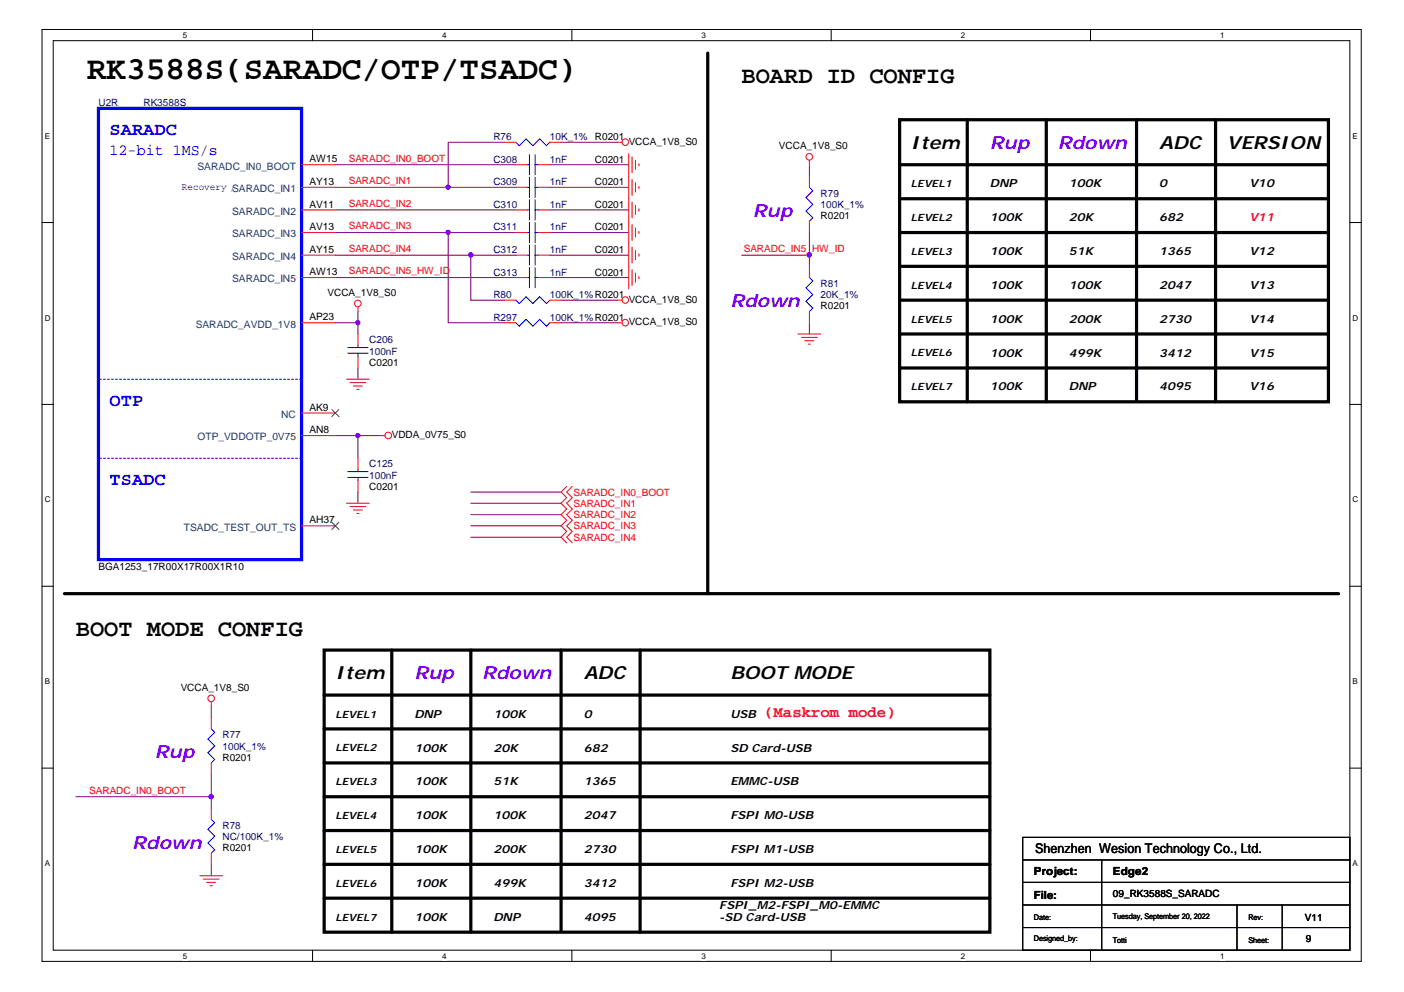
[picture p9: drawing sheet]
<svg xmlns="http://www.w3.org/2000/svg" width="297mm" height="210mm" viewBox="0 0 297 210" stroke-linecap="round" stroke-linejoin="round" font-family="sans-serif">
<path d="M8.9 6.2h279.1v197.2h-279.1zM11.3 8.6h274.3v192.5h-274.3z" fill="none" stroke="#000" stroke-width=".21"/>
<g fill="#fff">
<path d="M38.7 6.5h.9v1.9h-.9z"/>
<path d="M38.7 201.3h.9v1.9h-.9z"/>
</g>
<path d="M66.1 6.2v2.4M66.1 201.1v2.3" fill="none" stroke="#000" stroke-width=".21"/>
<g fill="#fff">
<path d="M93.6 6.5h.9v1.9h-.9z"/>
<path d="M93.6 201.3h.9v1.9h-.9z"/>
</g>
<path d="M121 6.2v2.4M121 201.1v2.3" fill="none" stroke="#000" stroke-width=".21"/>
<g fill="#fff">
<path d="M148.4 6.5h1v1.9h-1z"/>
<path d="M148.4 201.3h1v1.9h-1z"/>
</g>
<path d="M175.9 6.2v2.4M175.9 201.1v2.3" fill="none" stroke="#000" stroke-width=".21"/>
<g fill="#fff">
<path d="M203.3 6.5h.9v1.9h-.9z"/>
<path d="M203.3 201.3h.9v1.9h-.9z"/>
</g>
<path d="M230.7 6.2v2.4M230.7 201.1v2.3" fill="none" stroke="#000" stroke-width=".21"/>
<g fill="#fff">
<path d="M258.1 6.5h1v1.9h-1z"/>
<path d="M258.1 201.3h1v1.9h-1z"/>
<path d="M9.5 27.8h1.1v1.9h-1.1z"/>
<path d="M286.2 27.8h1.1v1.9h-1.1z"/>
<path d="M9.5 66.3h1.2v1.9h-1.2z"/>
<path d="M286.2 66.3h1.2v1.9h-1.2z"/>
</g>
<path d="M8.9 47.1h2.4M285.6 47.1h2.4" fill="none" stroke="#000" stroke-width=".21"/>
<g fill="#fff">
<path d="M9.5 104.8h1.2v1.9h-1.2z"/>
<path d="M286.2 104.8h1.2v1.9h-1.2z"/>
</g>
<path d="M8.9 85.6h2.4M285.6 85.6h2.4" fill="none" stroke="#000" stroke-width=".21"/>
<g fill="#fff">
<path d="M9.5 143.3h1.1v1.9h-1.1z"/>
<path d="M286.2 143.3h1.1v1.9h-1.1z"/>
</g>
<path d="M8.9 124.1h2.4M285.6 124.1h2.4" fill="none" stroke="#000" stroke-width=".21"/>
<g fill="#fff">
<path d="M9.5 181.8h1.1v1.9h-1.1z"/>
<path d="M286.2 181.8h1.1v1.9h-1.1z"/>
</g>
<path d="M8.9 162.5h2.4M216.4 177.2h69.2v23.9h-69.2zM285.6 162.5h2.4M216.4 196.3h69.2M216.4 191.5h69.2M216.4 186.7h69.2M216.4 182h69.2M233.1 182v19.1M261.7 191.5v9.6M271.3 191.5v9.6" fill="none" stroke="#000" stroke-width=".21"/>
<g fill="none" stroke="#000" stroke-width=".68">
<path d="M149.7 11.2v114.4M190.3 25.3h90.8v59.7h-90.8zM190.3 34.9h90.8M204.6 25.3v59.7M221.4 25.3v59.7M240.5 25.3v59.5M257.2 25.3v59.7M190.3 42.1h90.8M190.3 49.2h90.8M190.3 56.4h90.8M190.3 63.5h90.8M190.3 70.7h90.8"/>
<path d="M190.3 77.9h90.8M13.6 125.6h269.6M68.6 137.6h140.8v59.6h-140.8zM82.9 137.6v59.6M99.6 137.6v59.6M118.7 137.6v59.4M135.4 137.6v59.6M68.6 154.2h140.8M68.6 147.1h140.8M68.6 175.7h140.8M68.6 168.6h140.8M68.6 161.4h140.8"/>
<path d="M68.6 190h140.8M68.6 182.9h140.8"/>
</g>
<g fill="none" stroke="#800040" stroke-width=".21">
<path d="M71 39.6h38.1M71 34.9h38.1M106.8 30.1h-12v9.5M116.3 39.6h16.7M116.3 34.9h16.7M118.7 30.1h11.9M171.2 34.9v2.4M71 54h38.1M71 44.4h38.1M71 49.2h38.1M71 58.7h38.1M94.8 49.2v19.1h12"/>
<path d="M99.6 54v9.5h7.2M116.3 54h16.7M116.3 44.4h16.7M116.3 49.2h16.7M116.3 58.7h16.7M156.9 54h14.3M171.2 49.2v7.2M71 68.3h4.7M75.7 65.9v4.8M75.7 77.9v2.3M118.7 63.5h11.9M118.7 68.3h11.9"/>
<path d="M171.2 68.3v2.4M71 92.2h9.5M75.7 92.2v4.8M75.7 104.1v2.4M99.6 113.7h19.1M99.6 106.5h19.1M99.6 108.9h19.1M99.6 104.1h19.1M99.6 111.3h19.1M44.7 149.5v2.4M16 168.6h28.7M44.7 163.8v7.2"/>
<path d="M44.7 182.9v2.4"/>
</g>
<g fill="#f0f" stroke="#f0f" stroke-width=".21">
<circle cx="44.7" cy="168.6" r=".46"/>
<circle cx="171.2" cy="53.9" r=".46"/>
<circle cx="94.8" cy="39.6" r=".45"/>
<circle cx="99.6" cy="53.9" r=".46"/>
<circle cx="94.8" cy="49.2" r=".45"/>
<circle cx="75.7" cy="68.3" r=".45"/>
<circle cx="75.7" cy="92.1" r=".45"/>
</g>
<g fill="none" stroke="#f00" stroke-width=".21">
<path d="M63.8 34.9h7.2M63.8 39.6h7.2M106.8 30.1h2.3M109.1 34.9h2.4M109.1 39.6h2.4M113.9 34.9h2.4M113.9 39.6h2.4M116.3 30.1h2.4M130.6 30.1h1M133 32.5v28.6M133.7 33.2v3.3M133.7 38v3.3"/>
<path d="M134.5 33.9v1.9M134.5 38.7v1.9M135.2 34.6v.5M135.2 39.4v.5M171.2 33.9v1M171.2 37.3v2.3M63.8 49.2h7.2M63.8 54h7.2M63.8 44.4h7.2M63.8 58.7h7.2M109.1 49.2h2.4M109.1 54h2.4"/>
<path d="M109.1 44.4h2.4M109.1 58.7h2.4M113.9 49.2h2.4M113.9 54h2.4M113.9 44.4h2.4M113.9 58.7h2.4M133.7 42.8v3.3M133.7 47.5v3.4M133.7 52.3v3.3M133.7 57.1v3.3M134.5 43.4v2M134.5 48.2v1.9"/>
<path d="M134.5 53v1.9M134.5 57.8v1.9M135.2 44.2v.5M135.2 49v.4M135.2 53.7v.5M135.2 58.5v.5M171.2 46.8v2.4M171.2 56.4v2.3M63.8 68.3h7.2M75.7 65v.9M75.7 70.7v2.4M75.7 75.5v2.4"/>
<path d="M106.8 63.5h2.3M106.8 68.3h2.3M116.3 63.5h2.4M116.3 68.3h2.4M130.6 63.5h1M130.6 68.3h1M168.8 70.7h4.8M169.5 71.4h3.4M170.3 72.1h1.9M171 72.8h.4M171.2 65.9v2.4M63.8 92.2h7.2"/>
<path d="M63.8 87.4h7.2M73.3 80.2h4.8M74 81h3.4M74.8 81.7h1.9M75.5 82.4h.4M75.7 97v2.3M80.5 92.2h.9M63.8 111.3h7.2M73.3 106.5h4.8M74 107.2h3.4M74.8 107.9h1.9M75.5 108.6h.4"/>
<path d="M75.7 101.7v2.4M119.9 102.9l-1.2 1.2 1.2 1.2-1.2 1.2 1.2 1.2-1.2 1.2 1.2 1.2-1.2 1.2 1.2 1.2-1.2 1.2 1.2 1.2M121.1 102.9l-1.2 1.2 1.2 1.2-1.2 1.2 1.2 1.2-1.2 1.2 1.2 1.2-1.2 1.2 1.2 1.2-1.2 1.2 1.2 1.2M44.7 148.5v1M44.7 151.9v2.3M44.7 161.4v2.4M44.7 171v2.4M42.3 185.3h4.8M43 186h3.4M43.7 186.7h1.9M44.4 187.4h.5M44.7 180.5v2.4"/>
<circle cx="132.3" cy="30.1" r=".68"/>
<circle cx="171.2" cy="33.2" r=".7"/>
<circle cx="75.7" cy="64.2" r=".7"/>
<circle cx="132.3" cy="63.5" r=".68"/>
<circle cx="132.3" cy="68.3" r=".68"/>
<circle cx="82.1" cy="92.1" r=".7"/>
<circle cx="44.7" cy="147.8" r=".7"/>
</g>
<g fill="none" stroke="#00f" stroke-width=".21">
<path d="M109.1 30.1l.8 .7 1.4-1.4 1.4 1.4 1.5-1.4 1.4 1.4 .7-.7M111.5 34.9h.5M111.5 39.6h.5M112 32.7v4.3M112 37.5v4.3M113.2 34.9h.7M113.2 32.7v4.3M113.2 37.5v4.3M113.2 39.6h.7M171.2 39.6l.8 .8-1.5 1.4 1.5 1.4-1.5 1.5 1.5 1.4-.8 .7M111.5 49.2h.5M111.5 54h.5"/>
<path d="M111.5 44.4h.5M111.5 58.7h.5M112 42.3v4.3M112 47v4.4M112 51.8v4.3M112 56.6v4.3M113.2 42.3v4.3M113.2 47v4.4M113.2 51.8v4.3M113.2 56.6v4.3M113.2 49.2h.7M113.2 54h.7"/>
<path d="M113.2 44.4h.7M113.2 58.7h.7M171.2 58.7l.8 .8-1.5 1.4 1.5 1.4-1.5 1.5 1.5 1.4-.8 .7M73.6 74.7h4.3M73.6 73.5h4.3M75.7 73.1v.4M75.7 74.7v.8M109.1 63.5l.8 .7 1.4-1.4 1.4 1.4 1.5-1.4 1.4 1.4 .7-.7M109.1 68.3l.8 .7 1.4-1.4 1.4 1.4 1.5-1.4 1.4 1.4 .7-.7M73.6 99.8h4.3M75.7 99.3v.5M73.6 101h4.3"/>
<path d="M75.7 101v.7M44.7 154.2l.7 .8-1.4 1.4 1.4 1.4-1.4 1.5 1.4 1.4-.7 .7M44.7 173.4l.7 .7-1.4 1.4 1.4 1.4-1.4 1.5 1.4 1.4-.7 .7"/>
</g>
<path d="M20.8 22.9h43v95.5h-43z" fill="none" stroke="#00f" stroke-width=".68"/>
<path d="M63.8 80.2h-43M63.8 97h-43" fill="none" stroke="#00f" stroke-width=".21" stroke-dasharray=".4 .4"/>
<path d="M70.2 86.7l1.5 1.5M71.7 86.7l-1.5 1.5M70.2 110.5l1.5 1.5M71.7 110.5l-1.5 1.5" fill="none" stroke="#804000" stroke-width=".21"/>
<text font-size="6.9" x="18.4" y="16.8">RK3588S(SARADC/OTP/TSADC)</text>
<g font-size="5">
<text x="156.9" y="17.6">BOARD ID CONFIG</text>
<text x="16" y="134.5">BOOT MODE CONFIG</text>
</g>
<g font-size="3.8" fill="#00f">
<text x="23.2" y="28.5">SARADC</text>
<text x="23.2" y="85.8">OTP</text>
<text x="23.2" y="102.5">TSADC</text>
</g>
<g font-size="3.8">
<text x="192.7" y="31.5">Item</text>
<text x="245.2" y="31.5">ADC</text>
<text x="259.6" y="31.5">VERSION</text>
<text x="71" y="143.7">Item</text>
<text x="123.5" y="143.7">ADC</text>
<text x="154.5" y="143.7">BOOT MODE</text>
</g>
<g font-size="3.8" fill="#8000ff">
<text x="209.4" y="31.5">Rup</text>
<text x="223.8" y="31.5">Rdown</text>
<text x="159.3" y="45.9">Rup</text>
<text x="154.5" y="65">Rdown</text>
<text x="87.7" y="143.7">Rup</text>
<text x="102" y="143.7">Rdown</text>
<text x="32.8" y="160.5">Rup</text>
<text x="28" y="179.5">Rdown</text>
</g>
<text font-size="3.3" fill="#00f" x="23.2" y="32.7">12-bit 1MS/s</text>
<text font-size="3.3" fill="#f00" x="161.7" y="151.7">(Maskrom mode)</text>
<text font-size="2.8" x="219" y="180.4">Shenzhen Wesion Technology Co., Ltd.</text>
<g font-size="2.4">
<text x="209.4" y="39.6">DNP</text>
<text x="226.1" y="39.6">100K</text>
<text x="245.2" y="39.6">0</text>
<text x="264.3" y="39.6">V10</text>
<text x="209.4" y="46.8">100K</text>
<text x="226.1" y="46.8">20K</text>
<text x="245.2" y="46.8">682</text>
<text x="209.4" y="53.9">100K</text>
<text x="226.1" y="53.9">51K</text>
<text x="245.2" y="53.9">1365</text>
<text x="264.3" y="53.9">V12</text>
<text x="209.4" y="61.1">100K</text>
<text x="226.1" y="61.1">100K</text>
<text x="245.2" y="61.1">2047</text>
<text x="264.3" y="61.1">V13</text>
<text x="209.4" y="68.3">100K</text>
<text x="226.1" y="68.3">200K</text>
<text x="245.2" y="68.3">2730</text>
<text x="264.3" y="68.3">V14</text>
<text x="209.4" y="75.5">100K</text>
<text x="226.1" y="75.5">499K</text>
<text x="245.2" y="75.5">3412</text>
<text x="264.3" y="75.5">V15</text>
<text x="209.4" y="82.6">100K</text>
<text x="226.1" y="82.6">DNP</text>
<text x="245.2" y="82.6">4095</text>
<text x="264.3" y="82.6">V16</text>
<text x="87.7" y="151.9">DNP</text>
<text x="104.4" y="151.9">100K</text>
<text x="123.5" y="151.9">0</text>
<text x="154.5" y="151.9">USB</text>
<text x="87.7" y="159">100K</text>
<text x="104.4" y="159">20K</text>
<text x="123.5" y="159">682</text>
<text x="154.5" y="159">SD Card-USB</text>
<text x="87.7" y="166.2">100K</text>
<text x="104.4" y="166.2">51K</text>
<text x="123.5" y="166.2">1365</text>
<text x="154.5" y="166.2">EMMC-USB</text>
<text x="87.7" y="173.3">100K</text>
<text x="104.4" y="173.3">100K</text>
<text x="123.5" y="173.3">2047</text>
<text x="154.5" y="173.3">FSPI M0-USB</text>
<text x="87.7" y="180.5">100K</text>
<text x="104.4" y="180.5">200K</text>
<text x="123.5" y="180.5">2730</text>
<text x="154.5" y="180.5">FSPI M1-USB</text>
<text x="218.7" y="185.1">Project:</text>
<text x="235.5" y="185.1">Edge2</text>
<text x="87.7" y="187.7">100K</text>
<text x="104.4" y="187.7">499K</text>
<text x="123.5" y="187.7">3412</text>
<text x="154.5" y="187.7">FSPI M2-USB</text>
<text x="218.7" y="190.1">File:</text>
<text x="87.7" y="194.8">100K</text>
<text x="104.4" y="194.8">DNP</text>
<text x="123.5" y="194.8">4095</text>
<text x="152.1" y="192.4">FSPI_M2-FSPI_M0-EMMC</text>
<text x="152.1" y="194.8">-SD Card-USB</text>
</g>
<text font-size="2.4" fill="#f00" x="264.3" y="46.8">V11</text>
<g font-size="2.2" fill="#004080">
<text x="41.8" y="35.9">SARADC_IN0_BOOT</text>
<text x="49.1" y="40.7">SARADC_IN1</text>
<text x="49.1" y="45.4">SARADC_IN2</text>
<text x="49.1" y="50.2">SARADC_IN3</text>
<text x="49.1" y="55">SARADC_IN4</text>
<text x="49.1" y="59.7">SARADC_IN5</text>
<text x="41.4" y="69.3">SARADC_AVDD_1V8</text>
<text x="59.5" y="88.4">NC</text>
<text x="41.8" y="93.2">OTP_VDDOTP_0V75</text>
<text x="38.9" y="112.3">TSADC_TEST_OUT_TS</text>
</g>
<g font-size="2.2">
<text x="65.4" y="34.3">AW15</text>
<text x="65.4" y="39.1">AY13</text>
<text x="65.4" y="43.9">AV11</text>
<text x="65.4" y="48.7">AV13</text>
<text x="65.4" y="53.5">AY15</text>
<text x="65.4" y="58.2">AW13</text>
<text x="65.4" y="67.8">AP23</text>
<text x="65.4" y="86.9">AK9</text>
<text x="65.4" y="91.7">AN8</text>
<text x="65.4" y="110.8">AH37</text>
</g>
<g font-size="2.1" fill="#000080">
<text x="20.8" y="22.5">U2R</text>
<text x="30.4" y="22.5">RK3588S</text>
<text x="104.4" y="29.6">R76</text>
<text x="116.3" y="29.6">10K_1%</text>
<text x="104.4" y="34.4">C308</text>
<text x="116.3" y="34.4">1nF</text>
<text x="104.4" y="39.2">C309</text>
<text x="116.3" y="39.2">1nF</text>
<text x="173.6" y="41.6">R79</text>
<text x="104.4" y="44">C310</text>
<text x="116.3" y="44">1nF</text>
<text x="173.6" y="44">100K_1%</text>
<text x="104.4" y="48.7">C311</text>
<text x="104.4" y="53.5">C312</text>
<text x="116.3" y="48.7">1nF</text>
<text x="116.3" y="53.5">1nF</text>
<text x="104.4" y="58.3">C313</text>
<text x="116.3" y="58.3">1nF</text>
<text x="104.4" y="63.1">R80</text>
<text x="116.3" y="63.1">100K_1%R0201</text>
<text x="173.6" y="60.7">R81</text>
<text x="173.6" y="63.1">20K_1%</text>
<text x="104.4" y="67.9">R297</text>
<text x="116.3" y="67.9">100K_1%R0201</text>
<text x="78.1" y="72.6">C206</text>
<text x="78.1" y="75">100nF</text>
<text x="78.1" y="98.9">C125</text>
<text x="78.1" y="101.3">100nF</text>
<text x="47.1" y="156.2">R77</text>
<text x="47.1" y="158.6">100K_1%</text>
<text x="47.1" y="175.3">R78</text>
<text x="47.1" y="177.7">NC/100K_1%</text>
</g>
<g font-size="2.1">
<text x="125.9" y="29.6">R0201</text>
<text x="125.9" y="34.4">C0201</text>
<text x="133" y="30.6">VCCA_1V8_S0</text>
<text x="164.8" y="31.6">VCCA_1V8_S0</text>
<text x="125.9" y="39.2">C0201</text>
<text x="192.7" y="39.6">LEVEL1</text>
<text x="125.9" y="44">C0201</text>
<text x="173.6" y="46.4">R0201</text>
<text x="192.7" y="46.8">LEVEL2</text>
<text x="125.9" y="48.7">C0201</text>
<text x="125.9" y="53.5">C0201</text>
<text x="192.7" y="53.9">LEVEL3</text>
<text x="125.9" y="58.3">C0201</text>
<text x="69.3" y="62.6">VCCA_1V8_S0</text>
<text x="133" y="64">VCCA_1V8_S0</text>
<text x="173.6" y="65.5">R0201</text>
<text x="192.7" y="61.1">LEVEL4</text>
<text x="133" y="68.8">VCCA_1V8_S0</text>
<text x="192.7" y="68.3">LEVEL5</text>
<text x="78.1" y="77.4">C0201</text>
<text x="192.7" y="75.4">LEVEL6</text>
<text x="192.7" y="82.6">LEVEL7</text>
<text x="82.9" y="92.7">VDDA_0V75_S0</text>
<text x="78.1" y="103.7">C0201</text>
<text x="20.8" y="120.6">BGA1253_17R00X17R00X1R10</text>
<text x="38.2" y="146.2">VCCA_1V8_S0</text>
<text x="71" y="151.8">LEVEL1</text>
<text x="47.1" y="161">R0201</text>
<text x="71" y="159">LEVEL2</text>
<text x="71" y="166.2">LEVEL3</text>
<text x="71" y="173.3">LEVEL4</text>
<text x="47.1" y="180.1">R0201</text>
<text x="71" y="180.5">LEVEL5</text>
<text x="71" y="187.6">LEVEL6</text>
<text x="235.5" y="189.9">09_RK3588S_SARADC</text>
<text x="71" y="194.8">LEVEL7</text>
<text x="276.1" y="194.9">V11</text>
<text x="276.3" y="199.4">9</text>
</g>
<g font-size="2.1" fill="#f00">
<text x="73.8" y="34.2">SARADC_IN0_BOOT</text>
<text x="73.8" y="39">SARADC_IN1</text>
<text x="73.8" y="43.7">SARADC_IN2</text>
<text x="73.8" y="48.5">SARADC_IN3</text>
<text x="73.8" y="53.3">SARADC_IN4</text>
<text x="157.4" y="53.3">SARADC_IN5_</text>
<text x="171.8" y="53.3">HW_ID</text>
<text x="73.8" y="58.1">SARADC_IN5_HW_ID</text>
<text x="121.3" y="104.9">SARADC_IN0_BOOT</text>
<text x="121.3" y="107.2">SARADC_IN1</text>
<text x="121.3" y="109.7">SARADC_IN2</text>
<text x="121.3" y="112">SARADC_IN3</text>
<text x="121.3" y="114.4">SARADC_IN4</text>
<text x="18.9" y="167.9">SARADC_IN0_BOOT</text>
</g>
<text font-size="2.1" fill="#00f" x="38.5" y="40.1">Recovery /</text>
<g font-size="1.7">
<text x="38.7" y="8">5</text>
<text x="93.6" y="8">4</text>
<text x="148.4" y="8">3</text>
<text x="203.3" y="8">2</text>
<text x="258.1" y="8">1</text>
<text x="9.5" y="29.4">E</text>
<text x="286.2" y="29.4">E</text>
<text x="9.5" y="67.8">D</text>
<text x="286.2" y="67.8">D</text>
<text x="9.5" y="106.3">C</text>
<text x="286.2" y="106.3">C</text>
<text x="9.5" y="144.8">B</text>
<text x="286.2" y="144.8">B</text>
<text x="9.5" y="183.3">A</text>
<text x="286.2" y="183.3">A</text>
<text x="218.7" y="194.7">Date:</text>
<text x="235.5" y="194.4">Tuesday, September 20, 2022</text>
<text x="264.1" y="194.7">Rev:</text>
<text x="38.7" y="202.8">5</text>
<text x="93.6" y="202.8">4</text>
<text x="148.4" y="202.8">3</text>
<text x="203.3" y="202.8">2</text>
<text x="218.7" y="199.2">Designed_by:</text>
<text x="235.5" y="199.4">Totti</text>
<text x="258.1" y="202.8">1</text>
<text x="264.1" y="199.4">Sheet:</text>
</g>
</svg>
